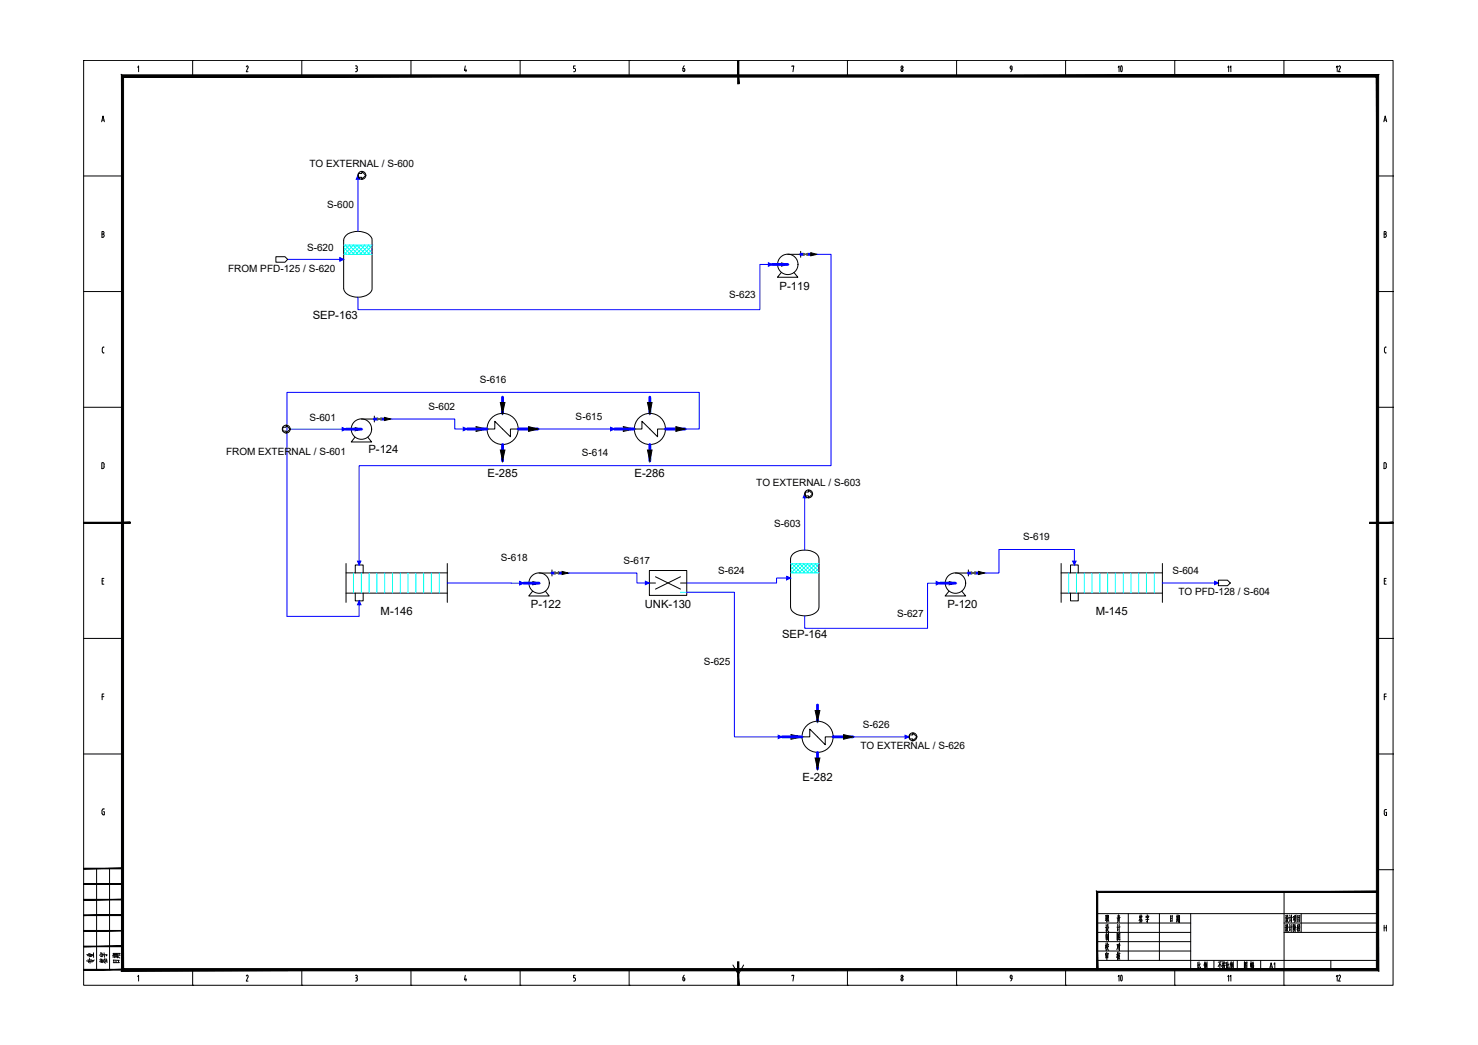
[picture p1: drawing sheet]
<svg xmlns="http://www.w3.org/2000/svg" width="420mm" height="297mm" viewBox="0 0 420 297" stroke-linecap="round" stroke-linejoin="round" font-family="sans-serif">
<g fill="none" stroke="#000" stroke-width=".28">
<path d="M23.8 17.2h372.2v262.9h-372.2zM39.1 19.1l.3-.4v1.7M54.8 17.2h.1M54.8 17.2v4.4M70 19l.3-.3 .2 .2-.5 1.5h.5M85.8 17.2h.1M85.8 17.2v4.4M101 18.7h.3M101.2 19.5h.1M101.3 18.7l.3 .4-.3 .4 .2 .1v.4M101.6 20l-.3 .3M116.8 17.2h.1"/>
<path d="M116.8 17.2v4.4M132.3 18.7l-.3 1.3h.7M132.4 19.7v.7M147.9 17.2h.1M147.9 17.2v4.4M163.5 18.7h-.4v.8h.4l.1 .5M163.6 20l-.3 .3M178.8 17.2h.1M178.8 17.2v4.4M194.1 20l.3 .3 .3-.3M194.4 19.5h-.3v.5M194.4 19.5l.3 .2-.1 .3"/>
<path d="M194.5 18.7l-.3 .7M209.9 17.2h.1M225.1 18.9v-.2h.6l-.3 1.7M240.9 17.2h.1M240.9 17.2v4.4M256.1 20l.3 .3 .3-.3M256.7 19.8v.2M256.7 19.8l-.3-.3-.3 .5M271.9 17.2h.1M271.9 17.2v4.4M287.4 19.7h.3M287.7 19.1l-.1 .8-.3 .5"/>
<path d="M287.7 19.1l-.1-.3a.43 .43 0 0 0-.4 .3 .43 .43 0 0 0 .3 .5M302.9 17.2h.1M302.9 17.2v4.4M334 17.2h.1M334 17.2v4.4M365 17.2h.1M365 17.2v4.4M28.9 34.6l.4-1.6 .4 1.6M29 34.1h.6M101 20.4h.3M163.1 20.4h.2M393.4 34.6l.4-1.6 .4 1.6"/>
<path d="M393.5 34.1h.6M23.8 50h11M391.6 50h4.4M396 50h.1M29 65.8l.5 .2v.4l-.2 .1 .3 .5-.1 .4-.5 .1zM29 66.5h.3M393.5 65.8l.5 .2v.4l-.2 .1 .3 .5-.1 .4-.5 .1zM393.5 66.5h.3M23.8 82.9h11M29.1 99.1v.8M29.1 99.9l.1 .4h.4M29.6 98.7h-.4l-.1 .4"/>
<path d="M391.6 82.9h4.4M394.1 98.7h-.4l-.1 .4v1l.5 .2M396 82.9h.1M23.8 115.8h11M391.6 115.8h4.4M396 115.8h.1M29.2 131.5h-.3v1.7h.3M29.3 131.5l.3 .5M29.6 132v.7M29.6 132.7l-.3 .5M394.1 132l-.2-.4-.5-.1v1.7l.7-.3v-.9M396 148.6h.1"/>
<path d="M29 165.1h.4M29.5 164.4h-.5v1.7h.5M393.5 165.1h.4M394.1 164.4h-.6v1.7h.6M23.8 181.5h11M29 198h.5M29.5 197.3h-.5v1.6M391.6 181.5h4.4M393.5 198h.6M394.1 197.3h-.6v1.6M396 181.5h.1M23.8 214.3h11"/>
<path d="M391.6 214.3h4.4M396 214.3h.1M29.4 230.7h.3v.9l-.5-.1-.2-.4M29.7 229.9l-.6 .3-.1 1M393.8 230.1h.4M393.8 230.1l-.3 .5 .1 .9 .2 .3M393.9 230.9h.3v.9h-.4M27.5 246.9v28.8M31.1 246.9v28.8M311.9 259.7h79.7M320.7 259.7v13.3M326.1 260l.1 .4"/>
<path d="M329.6 259.7v13.3M338.5 259.7v16M365 253.5v26.6M369.9 259.7v5.3M391.6 247.2h4.4M396 247.2h.1M39.1 277.6l.3-.4v1.7M54.8 275.7v4.4M70 277.4l.4-.2 .1 .5M70.5 277.8l-.5 1.1h.5M85.8 275.7v4.4M101 277.2h.3"/>
<path d="M101 278.9h.3M101.2 277.9h.1M101.3 277.2l.3 .3-.3 .4M101.3 277.9l.2 .2v.4M101.6 278.5l-.3 .3M116.8 275.7v4.4M132.3 277.2l-.3 1.3h.7M132.4 278.1v.8M147.9 275.7v4.4M163.1 278.9h.2M163.5 277.2h-.4v.7l.4 .1 .1 .5M163.6 278.5l-.3 .3"/>
<path d="M178.8 275.7v4.4M194.1 278.5l.3 .3 .3-.3M194.1 277.9v.6M194.1 277.9h.3M194.4 277.9l.3 .3-.1 .3M194.5 277.2l-.3 .7M208.4 274.3l1.5 2.7 1.5-2.7M225.1 277.4v-.2h.6l-.3 1.7M240.9 275.7v4.4M256.1 278.5l.3 .3 .3-.3M256.7 278.3v.2M256.7 278.3l-.3-.4-.3 .6"/>
<path d="M271.9 275.7v4.4M287.2 277.5l.3-.3 .2 .3M287.2 277.8l.3 .3M287.2 277.6v.2M287.7 278.1l-.4 .7M287.7 277.6v.5h-.3M302.9 275.7v4.4M311.9 273h79.7M311.9 262.4h26.6M311.9 265h26.6M311.9 267.7h26.6M311.9 270.3h26.6"/>
<path d="M324 261.6l.1 .3M324.1 260l-.2 .9M324.1 260.5l.1 .3M324.2 261.5l.1 .4M324.3 260.8l.5 .8M324.3 260.7l-.5 1M324.3 260.4l-.3 .1M324.4 261.3l-.4 .1M324.5 260.1l-.2 .6M324.5 261.5l-.1 .6M324.5 260.5l.1 .3M324.6 262l-.7 .2"/>
<path d="M324.7 260.4l-.3 .1M325.8 260.5l.8-.1-.1 .4M325.8 260.4v.4M326.2 261v1.2l-.2-.3M326.3 260.8h-.4M326.4 260.7l-.2 .4M326.6 261.3l-.9 .1M332.8 260.3v1.7M333.1 261l-.3 .1M333.2 261.7l-.4 .1M333.2 260.3l-.4 .2M333.3 260.3l-.1 1.6"/>
<path d="M334 275.7v4.4M334.6 260.1v1.3M334.6 261.6l-.2 .5M334.8 261.6v.3M334.8 260.8h-.2M334.8 261.1h-.2M334.9 260l-.1 1.4M335 260.4l-.5 .1M335 261.4l-.6 .1M335.1 260.2l-.1 2M335.3 260.7l-.2 .1M335.3 261.2l-.2 .1"/>
<path d="M335.3 260.2v2l-.1-.2M335.3 260.3h-.2M340.5 273.5v1.7M340.8 274.2l-.3 .2M340.8 274.9l-.4 .5M340.9 273.4v1.8l.2 .2h.2v-.5M341.2 274l-.3 .6M342.5 273.8v1.7M342.5 273.4l-.2 1M342.6 274.4l.1 .3M342.7 273.7l-.2 .9M342.8 274.1l-.2 1.2"/>
<path d="M342.8 274.1l-.2 .1M342.9 273.6l-.3 .2M343 273.9v1M343.1 273.4v2l-.1-.2M345.1 273v2.7M346.8 273.9v1.5M346.9 273.4l-.6 1.4M346.9 274.1l.3 .6M347.2 273.4l-.9 .1M347.6 273.3v2.1l-.1-.2M347.7 274.3l-.3 .3M347.7 273.9l-.3 .1"/>
<path d="M347.8 273.6v.5M348 273.9l-.1 .9 .4 .6M348 273.3l.1 .3M348.1 274.4l-.4 1.1M348.3 273.7l-.5 .1M348.3 273.6l-.1 .4M348.3 274.4l-.6 .1M348.7 273.5v1.7M348.9 274.9l-.3 .5M348.9 274.2l-.2 .1M349 273.4v1.8l.2 .2h.2v-.6M349.4 274l-.4 .6"/>
<path d="M349.9 273.7v1.7M350 273.3l-.3 1M350 274.4l.2 .3M350.2 273.7l-.2 .9M350.3 274l-.3 1.3M350.3 274.1h-.2M350.3 273.6l-.3 .1M350.4 273.9v.9M350.6 273.3v2.1l-.2-.3M351.7 273v2.7M353.8 275.3h.6M353.8 273.4v2"/>
<path d="M354 274.1l.4 .5M354 274.9l.2 .2M354.1 274.6l.1 .2M354.1 273.7l-.2 .6M354.2 273.9l-.2 .1M354.3 273.8l-.5 .9M354.5 273.4l-.1 2M354.5 273.5l-.7 .1M355.5 273.8v.9M355.6 273.3v2.1M355.8 273.8l-.1 .8M355.8 273.9l-.3 .1"/>
<path d="M355.9 274.4v1M356 273.8v.6M356.1 274.5v.9M356.3 274.9h-.4M356.3 275.3l-.4 .1M356.3 273.8h-.3M356.3 273.8v.4M356.3 274.2l-.3 .1M356.3 274.5l-.4 .1M356.3 273.5h-.4M356.4 274.4l-.1 1M365 262.4h26.6"/>
<path d="M365 265h26.6M365.4 262.9l.2 .3M365.5 260.2l.1 .3M365.5 263.6h-.2M365.5 263.4v1.1M365.6 260.9h-.2M365.6 260.8v1M365.7 264.2l-.3 .5M365.7 263.9l.6 .9M365.7 261.5l-.2 .5M365.8 261.1l.4-.1-.6 1.2M365.8 261.3l.5 .9"/>
<path d="M365.8 262.8l-.2 1M365.8 260.1l-.1 1M366 262.8v.6l.2 .2M366 262.9h-.2M366 260.1l.1 .8h.2M366 260.2l-.2 .1M366 263.7l-.3 .1M366.1 263.7l-.5 1.1M366.6 262.8l.1 .4M366.6 260.1l.2 .4M366.6 263.5l-.2 .1M366.6 263.4v1.1"/>
<path d="M366.7 260.8l-.2 .1M366.7 260.7v1.2M366.8 264.1l-.2 .5M366.8 261.5l-.2 .4M367.1 262.7v2.1M367.1 260.1v2.1M367.4 263.5l-.6 .1M367.4 260.8l-.6 .1M367.6 262.7v2.1M367.8 260.5v.9M367.8 262.9h-.2M367.8 262.8l-.1 1.4v-.3"/>
<path d="M367.9 260.5h-.2M368 263.6l-.3 1.2M368 260.5v1.1M368 261.3l-.4 .3M368.1 262.9l.4 .8M368.2 262.7l-.4 1M368.2 263.5v1.4M368.2 260.8l-.3 1.4M368.2 260.2v.4M368.2 261.6l.3 .5M368.5 260.6l-.5 .1M368.5 260.5l-.1 1.1"/>
<path d="M368.5 260.1l-.5 .2M368.8 262.9v1.8M368.9 260.2v1.8M369 263.6l-.2 .1M369 263.3l-.2 .1M369 263.9l-.3 .3M369 262.8l-.2 .3M369.2 263.9l.4 .8M369.2 263.8l.3-.1-.5 1.1M369.3 262.8l-.2 .9M369.4 262.8l.2 .7M369.4 261.2l-.5 .1"/>
<path d="M369.4 260.8h-.5M369.4 262.9h-.1M369.5 261.7l-.6 .1M369.5 260.3l-.6 .1M369.5 260.2v1.8M378.3 273v2.7M393.5 263v1.7M393.5 263.7h.6M394.1 263v1.7M54.8 280.1h.1M85.8 280.1h.1M116.8 280.1h.1"/>
<path d="M147.9 280.1h.1M178.8 280.1h.1M209.9 280.1h.1M240.9 280.1h.1M271.9 280.1h.1M302.9 280.1h.1M334 280.1h.1M365 280.1h.1"/>
<circle cx="256.4" cy="19.1" r=".32"/>
<circle cx="256.4" cy="277.5" r=".32"/>
</g>
<g fill="#000" stroke="#000" stroke-width=".28">
<path d="M209.7 17.2l.3 6.6v-6.6zM209.7 17.2l.3 6.6h-.3z"/>
<path d="M34.5 21.3l.6 254v-253.4zM34.5 21.3l.6 254-.6 .7zM35.1 275.3l-.6 .7 356.8-.7zM34.5 276l356.8-.7 .6 .7zM391.3 21.9v253.4l.6 .7zM391.3 21.9l.6-.6v254.7zM35.1 21.9h356.2l.6-.6zM34.5 21.3h357.4l-356.8 .6z"/>
<path d="M23.8 148.4v.4l13.2-.4zM23.8 148.8l13.2-.4v.4z"/>
<path d="M389.4 148.8h6.6v-.4zM389.4 148.4h6.6l-6.6 .4z"/>
<path d="M23.8 255.8h11v-.2zM23.8 255.6h11l-11 .2z"/>
<path d="M23.8 251.4h11v-.2zM23.8 251.2h11l-11 .2z"/>
<path d="M23.8 247h11v-.2zM23.8 246.8h11l-11 .2z"/>
<path d="M312.1 253.7h79.5v-.3zM311.7 253.4h79.9l-79.5 .3zM311.7 253.4l.4 22.3v-22zM311.7 253.4l.4 22.3h-.4z"/>
<path d="M23.8 275.7h11v-.2zM23.8 275.5h11l-11 .2z"/>
<path d="M23.8 269.1h11v-.2zM23.8 268.9h11l-11 .2z"/>
<path d="M23.8 264.7h11v-.2zM23.8 264.5h11l-11 .2z"/>
<path d="M23.8 260.3h11v-.3zM23.8 260h11l-11 .3z"/>
<path d="M209.7 273.4v6.7h.3zM209.7 273.4h.3v6.7z"/>
</g>
<g fill="none" stroke="#000" stroke-width=".28">
<path d="M98.4 66.9a5.4 5.4 0 0 1 7.1 .4l.3 1v13.6a3.6 3.6 0 0 1-4 2.6 3.6 3.6 0 0 1-4.1-2.6v-13.6l.1-.5zM222.1 77.5l-1.1 1.3h5.8l-1.1-1.3M223.9 72.3h3.7M227.6 71.4v1.7M102.7 119.1h3.7M106.4 118.3v1.7M100.9 124.3l-1 1.3h5.7l-1.1-1.3M138.5 121.9h2.2v-2.2l4.4 4.4v-2.2h2.2M180.3 121.9h2.2v-2.2l4.4 4.4v-2.2h2.2M225.4 157.5a5.5 5.5 0 0 1 7.1 .4l.3 1v13.6a3.6 3.6 0 0 1-4 2.6 3.6 3.6 0 0 1-4.1-2.6v-13.6zM98.4 168.6h28.8M98.4 160.2v11"/>
<path d="M98.4 162.8h28.8M101 162.8v-2.2h2.2v2.2M101 168.6v2.2h2.2v-2.2M127.2 160.2v11M151.4 168l-1.1 1.4h5.8l-1-1.4M153.2 162.9h3.7M156.9 162v1.7M269.8 168l-1.1 1.4h5.8l-1.1-1.4M271.6 162.9h3.7M275.3 162v1.7M301.7 168.6h28.7M301.7 162.8h28.7"/>
<path d="M301.7 160.2v11M304.3 162.8v-2.2h2.2v2.2M304.3 168.6v2.2h2.2v-2.2M330.4 160.2v11M228 209.5h2.2v-2.3l4.4 4.5v-2.2h2.2"/>
<circle cx="224" cy="75.1" r="2.9"/>
<circle cx="102.7" cy="122" r="2.9"/>
<circle cx="142.9" cy="121.9" r="4.4"/>
<circle cx="184.7" cy="121.9" r="4.4"/>
<circle cx="153.3" cy="165.7" r="2.9"/>
<circle cx="271.6" cy="165.7" r="2.9"/>
<circle cx="232.4" cy="209.4" r="4.4"/>
</g>
<g fill="none" stroke="#00f" stroke-width=".8">
<path d="M219.5 75.2h4.4M227.6 72.3h.9M229.5 72.3h1M106.4 119.1h.9M108.3 119.1h1M142.9 112.9v4.6M184.7 112.9v4.6M98.4 122h4.3M132.8 121.9h5.7M142.9 126.4v4.6M147.3 121.9h5.6M174.7 121.9h5.6"/>
<path d="M184.7 126.4v4.6M189.1 121.9h5.7M148.8 165.8h4.4M156.9 162.9h.9M158.8 162.9h1M267.2 165.8h4.4M275.3 162.9h.9M277.2 162.9h1M222.3 209.5h5.7M232.4 200.4v4.6M232.4 213.9v4.7M236.8 209.5h5.7"/>
</g>
<path d="M228.5 72v.6l1-.6v.6zM229 72.3h.1M107.3 118.8v.6l1-.6v.6zM107.8 119.1h.1M157.8 162.5v.7l1-.7v.7zM158.3 162.9h.1M276.2 162.5v.7l1-.7v.7zM276.7 162.9h.1" fill="none" stroke="#0f0" stroke-width=".28"/>
<g fill="#000" stroke="#000" stroke-width=".28">
<path d="M222.2 74.7l1.7 .5-1.7 .4zM230.5 71.8l1.8 .5-1.8 .4zM109.3 118.6l1.8 .5-1.8 .4zM142.2 114.4h1.3l-.6 3.1zM184.1 114.4h1.3l-.7 3.1zM101 121.6l1.7 .4-1.7 .5zM135.3 121.3l3.2 .6-3.2 .7zM142.2 127.9h1.3l-.6 3.1zM150.3 121.3l2.6 .6-2.6 .7zM177.2 121.3l3.1 .6-3.1 .7zM184.1 127.9h1.3l-.7 3.1zM192.1 121.3l2.7 .6-2.7 .7z"/>
<path d="M151.5 165.3l1.7 .5-1.7 .4zM159.8 162.4l1.8 .5-1.8 .4zM269.8 165.3l1.8 .5-1.8 .4zM278.2 162.4l1.7 .5-1.7 .4zM224.9 208.8l3.1 .7-3.1 .6zM231.7 202h1.4l-.7 3zM231.7 215.5h1.4l-.7 3.1zM239.8 208.8l2.7 .7-2.7 .6z"/>
</g>
<g fill="none" stroke="#0ff" stroke-width=".28">
<path d="M97.7 71.4l.8 .9M97.7 70.3l1.9 2M97.7 69.7h8.1M97.7 72.3h8.1M98.1 69.7l2.6 2.6M98.3 69.7l-.6 .6M99.2 69.7l2.6 2.6M99.4 69.7l-1.7 1.7M100.3 69.7l2.6 2.6M100.5 69.7l-2.6 2.6M101.4 69.7l2.6 2.6M101.6 69.7l-2.6 2.6"/>
<path d="M102.5 69.7l2.6 2.6M102.7 69.7l-2.6 2.6M103.6 69.7l2.2 2.2M103.8 69.7l-2.6 2.6M104.7 69.7l1.1 1.1M104.9 69.7l-2.6 2.6M105.8 69.7h.1M105.8 69.8l-2.4 2.5M105.8 70.9l-1.3 1.4M105.8 72l-.2 .3M100.5 162.8v5.8M102.7 162.8v5.8"/>
<path d="M104.9 162.8v5.8M107.1 162.8v5.8M109.4 162.8v5.8M111.6 162.8v5.8M113.8 162.8v5.8M116 162.8v5.8M118.2 162.8v5.8M120.4 162.8v5.8M122.6 162.8v5.8M124.9 162.8v5.8M224.7 162l.8 .8M224.7 160.9l1.9 1.9"/>
<path d="M224.7 160.3h8.1M224.7 162.8h8.1M225.1 160.3l2.6 2.5M225.3 160.3l-.6 .6M226.2 160.3l2.6 2.5M226.4 160.3l-1.7 1.7M227.3 160.3l2.6 2.5M227.5 160.3l-2.6 2.5M228.4 160.3l2.6 2.5M228.6 160.3l-2.6 2.5M229.5 160.3l2.6 2.5M229.7 160.3l-2.6 2.5"/>
<path d="M230.6 160.3l2.2 2.2M230.8 160.3l-2.6 2.5M231.7 160.3l1.1 1.1M231.9 160.3l-2.6 2.5M232.8 160.4l-2.4 2.4M232.8 161.5l-1.3 1.3M232.8 162.6l-.2 .2M303.8 162.8v5.8M306 162.8v5.8M308.2 162.8v5.8M310.4 162.8v5.8M312.7 162.8v5.8"/>
<path d="M314.9 162.8v5.8M317.1 162.8v5.8M319.3 162.8v5.8M321.5 162.8v5.8M323.7 162.8v5.8M325.9 162.8v5.8M328.2 162.8v5.8"/>
</g>
<!-- layer: equipment_outline -->
<path d="M184.6 162.2h10.6v7h-10.6z" fill="none" stroke="#000" stroke-width=".28"/>
<!-- layer: internal_symbol -->
<path d="M186.3 163.9l7.1 3.6M193.4 163.9l-7.1 3.6" fill="none" stroke="#000" stroke-width=".28"/>
<!-- layer: process_line -->
<path d="M184.6 165.7h1.7M193.4 165.7h1.8" fill="none" stroke="#000" stroke-width=".28"/>
<!-- layer: EQUIPMENT -->
<path d="M193.4 168.3h1.8" fill="none" stroke="#0ff" stroke-width=".28"/>
<!-- layer: STREAM -->
<g fill="none" stroke="#00f" stroke-width=".28">
<path d="M101.8 49.9v15.9M81.8 73.7h15.9M219.5 75.2h-3.5v12.8h-114.2v-3.5M232.3 72.3h3.9v60.1h-134.1v28.2M111.1 119.1h18.2v2.8h3.5M82.5 122h15.9M152.9 121.9h21.8M194.8 121.9h4v-10.4h-117.2v63.7h20.5v-4.4M228.8 140.4v16M127.2 165.7l21.6 .1M161.6 162.9h19.4v2.8h3.6M195.2 168.3h13.6v41.2h13.5"/>
<path d="M224.7 164.3h-3.9v1.4h-25.6M267.2 165.8h-3.5v12.8h-34.9v-3.5M305.4 160.6v-4.4h-21.4v6.7h-4.1M330.4 165.7h16M242.5 209.5h15.9"/>
</g>
<!-- layer: STREAM_ARROW -->
<g fill="#00f" stroke="#00f" stroke-width=".28">
<path d="M101.8 49.9l.5 1.1h-1.1z"/>
<path d="M97.3 121.5l1.1 .5-1.1 .5z"/>
<path d="M131.7 121.4l1.1 .5-1.1 .6z"/>
<path d="M228.8 140.4l.5 1.1h-1z"/>
<path d="M345.3 165.2l1.1 .5-1.1 .5z"/>
<path d="M101.6 159.5h1l-.5 1.1z"/>
<path d="M173.6 121.4l1.1 .5-1.1 .6z"/>
<path d="M102.1 170.8l.5 1.1h-1z"/>
<path d="M183.5 165.2l1.1 .5-1.1 .5z"/>
<path d="M147.7 165.3l1.1 .5-1.1 .5z"/>
<path d="M304.9 159.5h1l-.5 1.1z"/>
<path d="M96.6 73.2l1.1 .5-1.1 .5z"/>
<path d="M218.4 74.7l1.1 .5-1.1 .5z"/>
<path d="M223.6 163.8l1.1 .5-1.1 .5z"/>
<path d="M221.2 209l1.1 .5-1.1 .5z"/>
<path d="M257.3 209l1.1 .5-1.1 .5z"/>
<path d="M266.1 165.3l1.1 .5-1.1 .5z"/>
</g>
<!-- layer: CONNECTOR -->
<g fill="none" stroke="#000" stroke-width=".28">
<path d="M101.9 49.3h1v-.6l1.1 1.2-1.1 1.1v-.6h-1zM78.4 73h2.6l.8 .7-.8 .8h-2.6zM80.4 121.4h1v-.5l1.1 1.1-1.1 1.1v-.6h-1zM228.9 139.9h1v-.6l1.1 1.1-1.1 1.1v-.5h-1zM346.4 164.9h2.5l.8 .8-.8 .8h-2.5zM258.6 208.9h.9v-.5l1.1 1.1-1.1 1.1v-.6h-.9z"/>
<circle cx="102.9" cy="49.8" r="1.12"/>
<circle cx="81.4" cy="122" r="1.12"/>
<circle cx="229.9" cy="140.4" r="1.12"/>
<circle cx="259.5" cy="209.4" r="1.12"/>
</g>
<g font-size="6.6">
<text x="315.7" y="22.2">10</text>
<text x="315.7" y="280.8">10</text>
</g>
<g font-size="5.3">
<text x="312.9" y="266">设 计</text>
<text x="27.5" y="275.2" transform="rotate(-90 27.5 275.2)">专业</text>
<text x="31.4" y="275.2" transform="rotate(-90 31.4 275.2)">签字</text>
<text x="34.9" y="274.8" transform="rotate(-90 34.9 274.8)">日期</text>
<text x="312.9" y="271.3">校 对</text>
</g>
<g font-size="4.4">
<text x="378.5" y="21.5">12</text>
<text x="363.4" y="276.6" transform="rotate(-90 363.4 276.6)">A1</text>
<text x="382.1" y="280.1" transform="rotate(-90 382.1 280.1)">12</text>
</g>
<g font-size="3.5">
<text x="350.7" y="21.5" transform="rotate(-90 350.7 21.5)">11</text>
<text x="350.7" y="280.1" transform="rotate(-90 350.7 280.1)">11</text>
</g>
<g font-size="3.2">
<text x="221.6" y="82.4">P-119</text>
<text x="88.9" y="90.7">SEP-163</text>
<text x="104.7" y="128.8">P-124</text>
<text x="138.6" y="135.5">E-285</text>
<text x="180.4" y="135.5">E-286</text>
<text x="150.9" y="172.9">P-122</text>
<text x="183.3" y="172.8">UNK-130</text>
<text x="269.3" y="172.9">P-120</text>
<text x="108.2" y="174.8">M-146</text>
<text x="311.5" y="174.8">M-145</text>
<text x="222.3" y="181.3">SEP-164</text>
<text x="228.1" y="222.1">E-282</text>
</g>
<g font-size="2.8">
<text x="88" y="47.6">TO EXTERNAL / S-600</text>
<text x="93" y="59.1">S-600</text>
<text x="87.3" y="71.3">S-620</text>
<text x="64.8" y="77.3">FROM PFD-125 / S-620</text>
<text x="207.3" y="84.8">S-623</text>
<text x="136.4" y="108.9">S-616</text>
<text x="88" y="119.6">S-601</text>
<text x="121.8" y="116.7">S-602</text>
<text x="163.6" y="119.5">S-615</text>
<text x="64.2" y="129.4">FROM EXTERNAL / S-601</text>
<text x="165.4" y="129.7">S-614</text>
<text x="215" y="138.2">TO EXTERNAL / S-603</text>
<text x="220.1" y="149.7">S-603</text>
<text x="290.9" y="153.5">S-619</text>
<text x="142.4" y="159.6">S-618</text>
<text x="177.2" y="160.2">S-617</text>
<text x="204.2" y="163.1">S-624</text>
<text x="333.3" y="163.3">S-604</text>
<text x="335" y="169.2">TO PFD-128 / S-604</text>
<text x="255" y="175.4">S-627</text>
<text x="200.1" y="188.9">S-625</text>
<text x="245.3" y="207">S-626</text>
<text x="244.6" y="213">TO EXTERNAL / S-626</text>
</g>
</svg>
